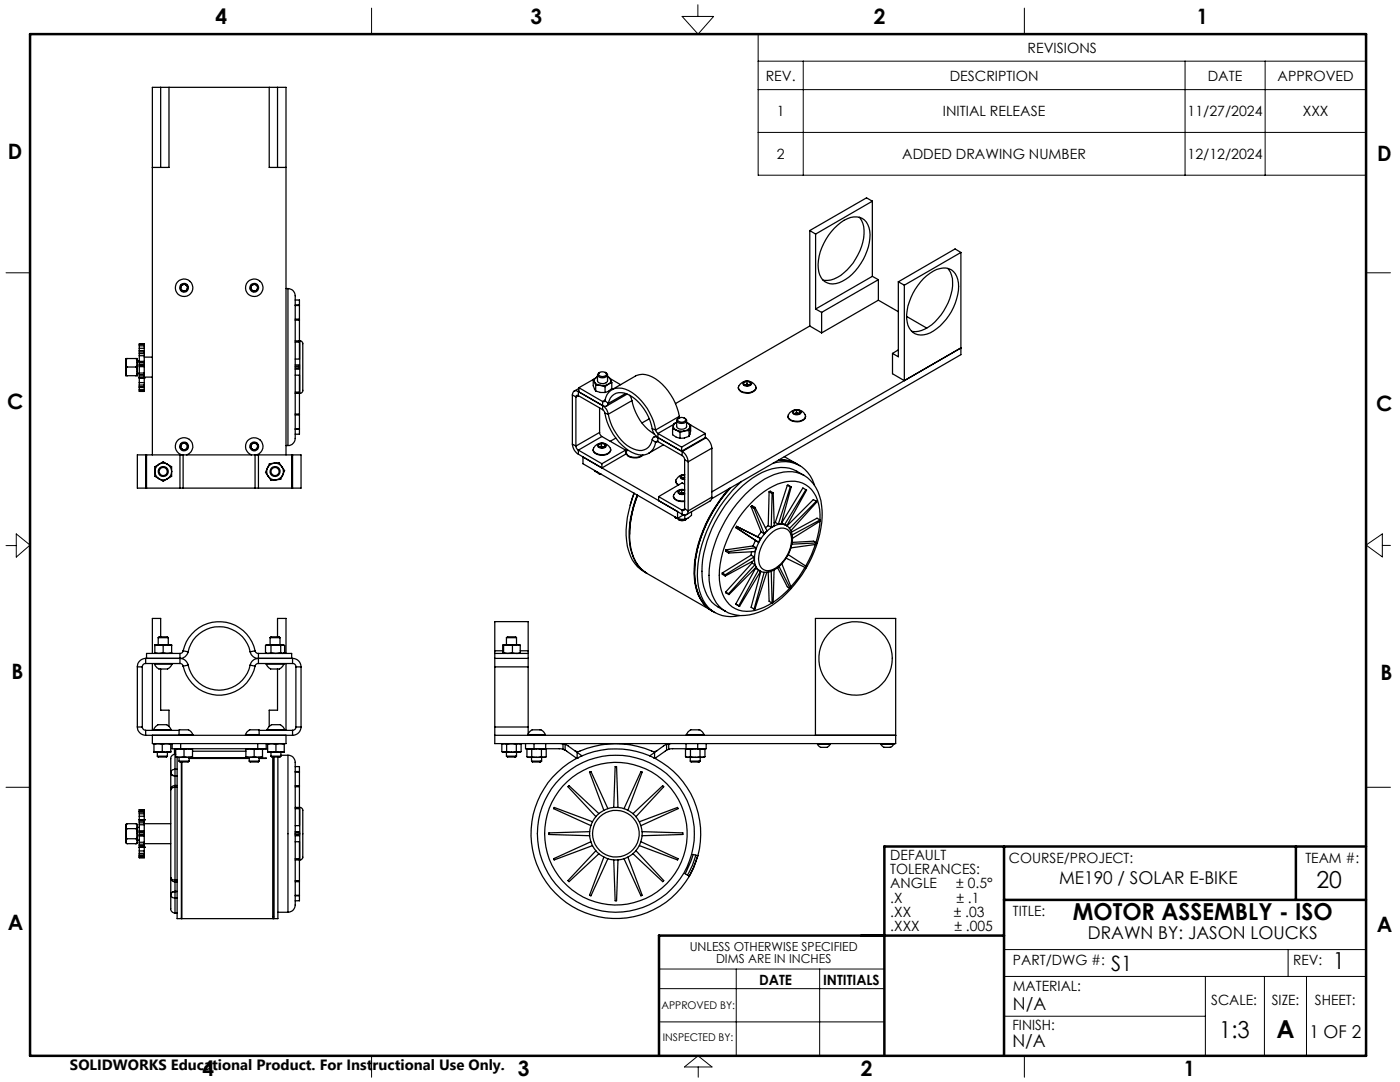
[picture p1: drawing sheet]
<svg xmlns="http://www.w3.org/2000/svg" width="279mm" height="216mm" viewBox="0 0 279 216" stroke-linecap="round" stroke-linejoin="round" font-family="sans-serif">
<g fill="none" stroke="#000" stroke-width=".25">
<path d="M32.1 17.4v16M33.7 17.4v16h-3.3M53.7 17.4v16h3.4M55.4 17.4v16M36.2 56.9l.7-.2 .6 .5-.2 .7-.7 .3-.6-.6zM50.2 56.9l.7-.2 .6 .5-.2 .7-.7 .3-.6-.6zM57.1 57.6h.4M57.5 57.6a1.69 1.69 0 0 1 1.4 2.2v26.2a2.91 2.91 0 0 1-.6 2.7l-.8 .2M57.5 57.6v31.3M58.9 59.9h.9v11.7h-.9M161.6 46v19.1M161.6 46l1.2 .7"/>
<path d="M162.8 46.7v15M166.5 45.5a5.6 5.6 0 0 1 5.1-2.1 3.7 3.7 0 0 1 2 4.2 11.5 11.5 0 0 1-5.5 8.5 3 3 0 0 1-3.2 .2 3 3 0 0 1-1.6-2.8 11 11 0 0 1 3.2-8zM171.5 43.4a5.2 5.2 0 0 1 .7 4.9 10.9 10.9 0 0 1-5.8 7.4 3.8 3.8 0 0 1-2.1 .2M174.1 40.1l-11.3 6.6M174.1 40.1v15M174.1 55.1l-11.3 6.6M174.1 40.1l-1.2-.6-11.3 6.5M174.1 55.1l1.2 .7M175.3 59.9l-11.3 6.5M175.3 55.8l-11.3 6.5M175.3 55.8v4.1M175.3 59.9l4 2.3"/>
<path d="M179.3 56.2l1.2 .7M179.3 56.2v15l-1.2-.7M180.5 56.9v19.1M184.3 55.6l.7-.6a4.5 4.5 0 0 1 4.9-1.2 4.6 4.6 0 0 1 1.2 5 10.8 10.8 0 0 1-6.1 7.9 2.84 2.84 0 0 1-4-2.5 10.9 10.9 0 0 1 3.3-8.6zM189.2 53.6a5.3 5.3 0 0 1 .6 5.1 10.8 10.8 0 0 1-5.9 7.2 3.1 3.1 0 0 1-2 .2M191.8 50.4l-11.3 6.5M191.8 50.4l-1.2-.7-11.3 6.5M191.8 50.4v20.4l-49.8 28.7M25.1 71.5v3.5M25.1 71.5h.3M25.1 75h.3M25.4 71.5l-.2 .2-.1 .4 .1 1 .2 .1"/>
<path d="M25.4 73.2l-.2 .1-.1 .5 .1 1.1 .2 .1M25.4 73.2h1.7M25.4 71.5h1.7M25.4 75h1.7M27.1 71.5l.1 .1a1.06 1.06 0 0 1 .2 1.1l-.1 .4-.2 .1M27.1 75h.3M27.1 73.2l.1 .1a1.03 1.03 0 0 1 .2 1.1l-.1 .4-.2 .2M27.1 71.5h.3M27.4 71.5v3.5M27.4 72h.4M27.4 74.5h.4M27.8 72.4v.3"/>
<path d="M27.8 72.9v.3M27.8 75v.4M27.8 73.2v1.2M27.8 72.1v.1M27.8 74.4v.4M27.8 71v1.1M27.8 75.4h.1M27.8 70v.2M27.8 70.6v.4M27.8 75.4v.9M27.8 76.3v.5M27.8 77.2v.1"/>
<path d="M27.8 69.5v.5M27.8 69v.5M27.8 68.7v-.1h1v.1M27.8 77.3v.5M27.8 78v.1h1v-.1M27.8 68.7v.3M27.8 70.2v.4M27.8 72.2v.2M27.8 72.7v.2M27.8 74.8v.2M27.8 76.8v.4M27.8 77.8v.2"/>
<path d="M27.8 72.1h1M27.8 75.4h1M27.8 70h1M27.8 77.3h1M27.8 72.4h1M27.8 72.7h1M27.8 72.9h1M27.8 72.2h1M27.8 73.2h1M27.8 74.8h1M27.8 75h1M27.8 74.4h1"/>
<path d="M27.8 71h1M27.8 70.2h1M27.8 70.6h1M27.8 76.3h1M27.8 76.8h1M27.8 77.2h1M27.8 69.5h1M27.8 69h1M27.8 68.7h1M27.8 77.8h1M27.8 78h1M28.8 72.4v.3"/>
<path d="M28.8 72.9v.3M28.8 75v.4M28.8 73.2v1.2M28.8 72.1v.1M28.8 74.4v.4M28.8 71v1.1M28.8 75.4h.1M28.8 70v.2M28.8 70.6v.4M28.8 75.4v.9M28.8 76.3v.5M28.8 77.2v.1"/>
<path d="M28.8 69.5v.5M28.8 69v.5M28.8 77.3v.5M28.8 68.7v.3M28.8 70.2v.4M28.8 72.2v.2M28.8 72.7v.2M28.8 74.8v.2M28.8 76.8v.4M28.8 77.8v.2M28.8 71.3h1.6M28.8 75.2h1.6"/>
<path d="M58.9 72.8h.9v.9h-.9M58.9 74.9h.9v11.7h-.9M58.9 78.5h.9M58.9 68h.9M58.9 73.1h.9M58.9 73.4h.9M58.9 68.3h.9M58.9 78.2h.9M58.9 63.7h.9M58.9 63.9h.9M58.9 60.9h.9M58.9 61h.9"/>
<path d="M59.8 68a.69 .69 0 0 1 .6 1v8.4a.78 .78 0 0 1-.6 1.1M59.8 68v10.5M114.2 78.8l.7 .4M114.2 78.8v9.8M114.9 79.2v9.8M115.4 78.1a.72 .72 0 0 0-.8-.1 .72 .72 0 0 0-.4 .8M115.4 79a.3 .3 0 0 0-.3-.1 .3 .3 0 0 0-.2 .3M115.4 78.1l4.9 2.8M115.4 79l4.9 2.7M115.4 78.1v.9M115.4 79l-.5 .2M115.5 77.5l-.9 .5"/>
<path d="M115.5 77.4l4.8 2.7M115.5 77.4v.8l4.8 2.7M115.5 78.1h-.1M118.4 75.8a3.3 3.3 0 0 0 .5 2.2M118.4 75.8l.2 .4M118.6 76.2a1.41 1.41 0 0 0 1.2 .7M118.6 76.2l.3 .7M118.7 75.6l-3.2 1.8M118.9 78l.9 .3h1M118.9 76.9h.9M118.9 76.9v1.1M119.1 75.3a.71 .71 0 0 0-.5 .9"/>
<path d="M119.1 75.3l-.7 .5M119.2 74.8v1.2a1.14 1.14 0 0 0 2 0v-1.2M119.2 75.2l-.1 .1M119.6 74.3l.6-.1a.61 .61 0 0 1 .8 .6l-.1 .2a.97 .97 0 0 1-1.4-.3zM119.7 74.3l-.1 .1a.4 .4 0 0 0-.2 .7 1.14 1.14 0 0 0 1.8-.4l-.4-.4M119.8 76.9l1 .3M120.7 79.9a2.86 2.86 0 0 1 4.1-2.3 11.1 11.1 0 0 1 6 8.2M120.7 79.9l-.2 .3-.2-.1M120.7 79.9l.7 .6M120.7 79.8l-.4 .3M120.8 77.2v1.1M121.2 75.2l.4 .1 .2 .4z"/>
<path d="M121.4 76.7l-.7 .2h-.9M121.4 76.7l-.6 .5M121.7 75.5l2.2 1.3M121.8 75.7a.77 .77 0 0 1-.4 1M121.8 75.7l.3 .7M122.1 76.4l-.7 .3M122.1 76.4v1.1l-.7 .6-.6 .2M122.1 77.8l4.7-2.8a4.2 4.2 0 0 1 4.7 1.1 12.2 12.2 0 0 1 4.1 7M124.8 78.5l-3.4 2M125.2 78.6l-4.1 2.4M125.7 78.9l.4 1M126.1 79.9a10 10 0 0 0 4.5 6.7"/>
<path d="M126.1 79.9l-4.7 2.8M147.4 77.3a1.47 1.47 0 0 0 1.8 1.2l.9-.2a1.05 1.05 0 0 0 .8-1M147.7 76.6a1.83 1.83 0 0 1 3.1 .7 1.56 1.56 0 0 1-2 1 1.16 1.16 0 0 1-1.4-1.3zM148.3 76.3a1.17 1.17 0 0 1 1.7 .2 .98 .98 0 0 1-.9 .6 .98 .98 0 0 1-.9-.6zM148.4 76.3l.7-.2 .7 .2v.5l-.6 .2-.7-.2zM148.8 76.8h-.1M148.8 76.8h.8M148.8 76.8h-.2M149.1 76.1v.6M149.1 76.7l-.3 .1M149.1 76.7l.5 .1M161.6 65.1l2.4 1.3"/>
<path d="M161.6 65.1l-26.8 15.4M162.8 61.7l1.2 .6M164 62.3v4.1M178.1 70.5v4.1l2.4 1.4M179.3 69.8l-1.2 .7M180.5 76l11.3-6.6-49.7 28.7M180.9 63.1l4.1 2.4M29.1 90.8h-1.7v6.6h1.7M29.1 90.8v6.6M29.1 97.4h6.8M29.1 90.8h6.8M29.2 90.8v6.6"/>
<path d="M30.4 90.8v-73.4h26.7v73.4M30.9 94.1a1.74 1.74 0 0 0 .8 1.4M30.9 94.1v.9l.8 .5M31.7 92.6a1.73 1.73 0 0 1 1.7 0M31.7 92.6l.9-.5 .8 .5M31.7 95.5a1.73 1.73 0 0 0 1.7 0M31.7 92.6a1.74 1.74 0 0 0-.8 1.5M31.7 92.6l-.8 .5v1M31.7 95.5l.9 .5 .8-.5M33.4 92.6a1.74 1.74 0 0 1 .9 1.5M33.4 92.6l.9 .5v1M34.3 94.1a1.74 1.74 0 0 1-.9 1.4"/>
<path d="M34.3 94.1v.9l-.9 .5M35.9 97.4h.6M35.9 90.8h.6M35.9 90.8v6.6M36.1 88.6l.7-.3 .6 .5v.7l-.7 .4-.7-.5zM36.2 90.8a1.76 1.76 0 0 1-.9-2.7 1.76 1.76 0 0 1 2.9 0 1.76 1.76 0 0 1-.9 2.7M36.5 97.4h14.4M36.5 90.8h14.4M36.5 90.8v6.6M50.2 88.6l.7-.3 .6 .5-.2 .8-.7 .3-.6-.6zM50.2 90.8a1.75 1.75 0 0 1-.9-2.7 1.75 1.75 0 0 1 2.9 0 1.75 1.75 0 0 1-.9 2.7M50.9 97.4h.7"/>
<path d="M50.9 90.8h.7M50.9 90.8v6.6M51.6 90.8v6.6M51.6 97.4h6.8M51.6 90.8h6.8M53.4 93.4a1.63 1.63 0 0 0 .2 1.6M53.4 93.4l-.4 .9 .6 .7M53.6 95a1.54 1.54 0 0 0 1.4 .7M53.6 95l.5 .8 .9-.1M54.8 92.4a1.84 1.84 0 0 0-1.4 1M54.8 92.4a1.54 1.54 0 0 1 1.4 .7M54.8 92.4l.9-.1 .5 .8"/>
<path d="M54.8 92.4l-1 .1-.4 .9M56.2 93.1a1.63 1.63 0 0 1 .2 1.7M56.2 93.1l.6 .8-.4 .9M56.4 94.8a1.84 1.84 0 0 1-1.4 .9M56.4 94.8l-.4 .8-1 .1M57.1 88.9h.4M58.2 90.8v6.6M58.4 90.8h1.7v6.6h-1.7M58.4 90.8v6.6M58.9 82.6h.9M58.9 82.8h.9M58.9 85.5h.9"/>
<path d="M58.9 85.7h.9M114.2 88.6a2.48 2.48 0 0 0 1.2 2M114.2 88.6l.7 .4M114.9 89l.1 .4 .4 .4M115.4 89.8v.8M115.4 90.6l4.7 2.8M115.4 89.8l4.7 2.7M116.3 91.2l18.9 10.9v1.3l-18.9-10.9zM118.4 89.7v.1a1.95 1.95 0 0 0 2.8 .8l.5-.4 .2-.5M118.6 93.9l.2 .2M118.7 89a1.78 1.78 0 0 1 1.9-.5 1.78 1.78 0 0 1 1.2 1.4 2.13 2.13 0 0 1-3.4 0l.1-.5zM118.8 94.1l.5 .1"/>
<path d="M118.8 93.9v.2M119.2 94.2l.3 .3 .4 .1M119.3 88.7l.5-.2a.8 .8 0 0 1 1.2 .5 1.04 1.04 0 0 1-1.8-.1zM119.4 94.4l.6 .3M119.7 89.2h.1M119.7 86.3v.3l.4 .5M119.7 86.3l-4.8 2.7M119.7 81.4v4.9M120 88.5l.7 .2M120 88.5l-.6 .3 .1 .4 .7 .2 .6-.3-.1-.4M120 88.5v.5M120 89l-.3 .2"/>
<path d="M120 89l.4 .1M120.1 92.5v.9M120.1 87.1l-4.7 2.7M120.1 87.1l4.7 2.7M120.3 80.9a2.39 2.39 0 0 1 1.1 1.8M120.3 81.7l.4 .7M120.3 80.1v1.6M120.4 89.1l-.7 .1M120.4 89.1l.2 .1M120.7 82.4a11.1 11.1 0 0 0 6.1 8.2 2.83 2.83 0 0 0 4-2.3M120.7 88.7v.4M120.7 82.4l.7 .3"/>
<path d="M121.4 82.7a9.9 9.9 0 0 0 5 6.9 2.52 2.52 0 0 0 3.8-1.9M121.4 80.5a2.53 2.53 0 0 1 3.8-1.9 9.8 9.8 0 0 1 5 6.9M121.4 80.5a.68 .68 0 0 1-1.1 .4M122.9 87.4l-1.1 .7M124.8 89.8v.8l-4.7 2.8M124.8 89.8l-4.7 2.7M125 90.3v.1a1.82 1.82 0 0 0 2.4 .9l.9-.5M125.2 89.7a.82 .82 0 0 0-.2 .9 .82 .82 0 0 0 .7 .5l1.3 .2 1.2-.5M126.5 98.4l-.7 2.4M126.6 98.4a18.4 18.4 0 0 0-1.1 11.6 6.8 6.8 0 0 0 3.5 4.4M127.2 98.8a18.3 18.3 0 0 0-1.1 11.5 6.6 6.6 0 0 0 3 4.1M129.6 83.6l-1.5 .8"/>
<path d="M130.2 85.5a2.55 2.55 0 0 0 1.1 1.8M130.2 87.7l.6 .6M130.2 85.5l.6 .3M130.8 85.8l.5 .7M130.9 87l-.4 .2M131.2 88.1l-.4 .2M131.3 87.3a.66 .66 0 0 0-.7-.1 .66 .66 0 0 0-.4 .5M131.3 88.1h-.3l-.2 .2M131.3 87.3l4.8 2.8M131.3 86.5v1.6M131.3 88.1l4.8 2.8M131.3 86.5l4.7 2.7"/>
<path d="M131.3 87.3l4.7 2.7M131.4 99.1l4.7 2.7M131.4 99.1v.8l4.7 2.7M132.4 88.8l-3 1.7M134.2 85.6v1.1l.8 .5 .7 .3M134.2 85.6l.8 .2M134.4 84.9a.9 .9 0 0 0 .6 .9M134.4 84.9l-.2 .7M134.4 99a1.55 1.55 0 0 0 2 1.1l.2-.1M134.5 84.7l-3.2 1.8M134.5 84.5l.5-.2-.6 .6zM134.9 96l.1 .4 .4 .4"/>
<path d="M135 85.8l.5 .2h1.1M135 85.8l.7 .5M135 83.9v1.2a1.16 1.16 0 0 0 2 .1v-1.3M135.3 83.6l.1-.1a.97 .97 0 0 1 1.4 .2 .93 .93 0 0 1-1.6 .1zM135.5 83.4l-.2 .1a.44 .44 0 0 0-.3 .4 .44 .44 0 0 0 .4 .4l.6 .2a.81 .81 0 0 0 1-.7l-.4-.4M135.6 83.1v.3M135.6 83.1l-4.8 2.7M135.7 86.3v1.2M136 98.3l-.4 .2 .8-.1M136 97.8l.6 .1M136 97.8l-.6 .2 .1 .5 .8 .1 .3-.1M136 89.2v.8"/>
<path d="M136 97.8v.5M136 98.3l.4 .1M136.1 95.5l.1-.1zM136.1 90.1a2.61 2.61 0 0 1 1.2 2M136.1 90.9l.5 .5v.3M136.1 90.1v.8M136.4 98.4l.2 .1M136.6 86l-.9 .3M136.6 94.8h.1M136.6 94.8l-.7 .2 .1 .4 .6 .2M136.6 95.3l-.4 .1M136.6 95.3h.1"/>
<path d="M136.6 95.7h-.2a.52 .52 0 0 1-.5-.2 .52 .52 0 0 1 0-.6l.7-.2a1.77 1.77 0 0 0-1.7 1.3l.2 .6 .4 .1M136.6 98.6l-.6 .1a.57 .57 0 0 1-.6-.7 1.17 1.17 0 0 1 1.2-.3 1.75 1.75 0 0 0-2.2 1.4 1.91 1.91 0 0 0 2.2 .8M136.6 95.4h-.4M136.6 91.7v9.8M136.6 91.7l.7 .4M136.6 96.6l-.5-.3-4.7 2.8M137 84.3h.1M137.1 84.3a.83 .83 0 0 1 .6 .9M137.1 84.3l.7 .5M137.3 92.1v9.9M137.5 87.1l-.9 .3-.9 .1M137.5 85.9l-.9 .1"/>
<path d="M137.5 85.9v1.2M137.7 85.2a1.41 1.41 0 0 1-1.1 .8M137.7 85.2l-.2 .7M137.8 84.8l-.1 .4M137.8 84.8a4 4 0 0 1-.3 2.2v.1M137.8 84.8l3 1.7M140.8 87.3l.1 .1M140.8 87.3l-4.8 2.7M140.8 86.5l-4.8 2.7M140.8 86.5v.8M140.9 87.4a2.61 2.61 0 0 1 1.2 2M140.9 87.4l-4.8 2.7"/>
<path d="M142.1 99.2l-.1 .5-.3 .3-4.7 2.7M142.1 89.4l-4.8 2.7M142.1 89.4v9.8M142.1 99.2l-4.8 2.8M145.5 97.5a26.4 26.4 0 0 0-7 17.2 8.2 8.2 0 0 0 3.5 7.1l-12.8-7.4a7.7 7.7 0 0 1-3.5-6 20.7 20.7 0 0 1 1.5-9.6 20.7 20.7 0 0 0-1.5 7.8M148 96.1a26.7 26.7 0 0 0-8.8 18.7 8.9 8.9 0 0 0 2.8 6.9 6.4 6.4 0 0 0 5.6 1.1M153.5 98.1l.2-.1 .6 .4M153.5 98.1l-.2 6.8M153.5 98.1l.6 .4M154.1 98.5l-.2 6.7M154.3 92.4a6.3 6.3 0 0 1 8.3 4.4M154.3 98.4l.2 6.5-.6 .3"/>
<path d="M154.3 98.4l-.2 .1M155.4 91.8a6.7 6.7 0 0 1 4.2 1.1M156.5 91.1l2.5 1.4a6.1 6.1 0 0 0-3.5-.7M157.1 96.8l.8 .4M157.1 96.8l-2.4 7.4M157.1 96.8l.6 .4M157.3 83v.1a1.27 1.27 0 0 0 1.4 1 1.52 1.52 0 0 0 2.1-1.1M157.6 82.3a1.77 1.77 0 0 1 1.9-.5 1.77 1.77 0 0 1 1.2 1.5 2.27 2.27 0 0 1-3.4 .1 .92 .92 0 0 1 .3-1.1zM157.7 97.2h.2M157.7 97.2l-2.4 7.4M157.9 97.2l-2 7.4h-.6M158.3 82a1.14 1.14 0 0 1 1.6 .2 .95 .95 0 0 1-.9 .6 .95 .95 0 0 1-.8-.6z"/>
<path d="M158.5 82.5h.1zM159 81.8l.7 .2M159 81.8l-.7 .3 .1 .4 .7 .2 .6-.2v-.5M159 81.8v.6M159 82.4l-.4 .1M159 82.4l.3 .1M159.3 82.5h-.7M159.3 82.5h.2zM159.7 82v.5M160.4 94.8a8.2 8.2 0 0 1 3.7 7.2 23.3 23.3 0 0 1-11.7 19.8 8.2 8.2 0 0 1-7.7 .2M160.4 94.8a7.4 7.4 0 0 0-8.3-.5 24.2 24.2 0 0 0-11.9 17.4 10.6 10.6 0 0 0 1.9 8.5l1.2 .9 1.4 .9M160.4 94.8a7.4 7.4 0 0 0-6.8 .3 23.4 23.4 0 0 0-10.6 12.5 16.1 16.1 0 0 0-.8 11.2 6 6 0 0 0 2.5 3.2"/>
<path d="M160.8 97.7l-.6-.3-4.2 7M160.8 97.7l.2 .1-4 7.1M160.8 97.7l-4.2 7M134.7 103.1l.1 .2M134.8 103.3l.9 .3h1M134.8 103.2v.1M135.2 103.5a1.32 1.32 0 0 0 1.9 0M135.4 103.7l.6 .2 .9-.2M136.1 101.8v.8M136.4 102.7l-1.2 .7M136.6 101.5a.3 .3 0 0 1-.1 .3 .3 .3 0 0 1-.4 0M136.6 101.5l.7 .5"/>
<path d="M136.6 101.5l-.5 .3M136.7 102.8v.8M137.3 102a.73 .73 0 0 1-.3 .7 .73 .73 0 0 1-.9-.1M138 102.1v.7l-.7 .6-.6 .2M144.1 114.3v.3l.6 .3M144.1 114.3l.6 .4M144.7 114.7v.2M144.8 118.1l.1 .2 .6 .3M144.8 118.1l.6 .4M144.9 109.7l-.1 .3 .6 .3M144.9 109.7l.6 .4M145.4 118.5l.1 .1"/>
<path d="M145.5 110.1l-.1 .2M146.8 105.3l4 2.5M146.8 105.3l.6 .3M147 105l4.2 2.1M147 105l-.2 .3M147 105l.6 .3M147.4 105.6l4 2.6M147.6 105.3l-.2 .3M147.6 105.3l4.2 2.2M149.9 101.1l.2-.2 .6 .3M149.9 101.1l2 5.1M149.9 110.8l-5.8 3.5"/>
<path d="M149.9 101.1l.6 .3M149.9 110.8l.6 .3M150 110.1l-.1 .7M150 112.1l.1 .3M150.1 112.4l-5.3 5.7M150.1 112.4l.6 .3M150.3 108.9l-5.4 .8M150.3 108.9l.6 .4M150.5 111.1v.7l-5.8 3.1M150.5 101.4l2 5.1M150.5 111.1l-5.8 3.6M150.7 101.2l2.4 4.7-.6 .6"/>
<path d="M150.7 112.7l.2 .5-5.4 5.4M150.7 101.2l-.2 .2M150.7 112.7l-5.3 5.8M150.7 113.4h.1M150.8 107.8l-.5 1.1M150.8 113.4l-4 7.1M150.8 107.8l.6 .4M150.8 113.4l.6 .3M150.9 109.3l-.2 .8-5.3 .2M150.9 109.3l-5.4 .8M151.2 107.1l.6 .4M151.4 113.7l.2 .2"/>
<path d="M151.4 113.7l-4 7.2 .2 .1M151.6 113.9h.1M151.8 107.5l-.4 .7M151.9 106.2l-.7 .9M151.9 106.2l.6 .3M152.5 114.2l-2 7.3M153 114.2l-2.3 7.3h-.2M153.3 107a3.2 3.2 0 0 1 3.9-1.3 3.4 3.4 0 0 1 .5 3.7 6.1 6.1 0 0 1-4.4 4.5 1.97 1.97 0 0 1-1.9-2.4 7.3 7.3 0 0 1 1.9-4.5zM153.3 104.9l-.5 .4M153.3 104.9l.6 .3M153.3 114.2l.2 5.8 .6 .3M153.9 114l.2 6.3"/>
<path d="M154.5 113.7l-.2 6.5M154.7 104.2l-.2 .1M154.7 104.2l.6 .4M155.2 113.3l1.9 3.8 .6 .3M155.5 113l2.2 4.4M156 104.3v.1M156 104.4l.6 .3M156 112.5l1.9 4.7-.2 .2M156.6 104.7l.3 .1M156.9 104.8a3.3 3.3 0 0 1 1.2 3.6 7.7 7.7 0 0 1-4.5 5.7 2.73 2.73 0 0 1-2-.2M156.9 104.8a2.77 2.77 0 0 0-2.9 .5 7.7 7.7 0 0 0-3.3 7.4l.5 .9 .4 .3M157.3 110.7l3.7 2.4-.2 .2-3.9-1.9"/>
<path d="M157.6 117.4l-1.5 1.4-1.8 1.4M158.1 108.2l4.3-.2 .6 .3M160.6 113.2l-1.2 1.9-1.6 2M162.7 108.6l-.7 2.1-1.2 2.3M162.9 100l-.6-.3-5.2 5.3M162.9 100l-5.3 5.4M162.9 100l.1 .2-5.2 5.7M163 108.3l-.1 .3-5.1 .7M163 108.3l-5 .3M163.7 103.8a8.3 8.3 0 0 0-2.3-6.6 6 6 0 0 0-6.2-.6 20.6 20.6 0 0 0-10.2 11.3 14.6 14.6 0 0 0-.8 10.7 5.3 5.3 0 0 0 7.4 2.9l2.5-1.2M163.7 104l-.3 2-.6 2.3M163.7 103.8l-.6-.4-5.2 2.8"/>
<path d="M163.7 103.8l-5.6 3M163.7 103.8v.2M163.7 104l-5.5 3.4M27.4 133.1h1M27.4 133.1v12M28.4 133.1v12M29.1 131.4a1.69 1.69 0 0 0-1.7 1.7M29.1 132.4a.66 .66 0 0 0-.7 .7M29.1 131.4v1M29.1 132.4h6.8M29.1 131.4h6.8M30.4 132.4v13.3"/>
<path d="M30.8 132.5l.3 .5a1.33 1.33 0 0 0 1.4 .5 1.48 1.48 0 0 0 1.8-1M30.8 132.5h3.5M30.8 132.4v.1M30.9 130.2l.8 .2 .9-.2M30.9 130.2v.2M30.9 128.8v1.4M31.6 127.2h2M31.6 127.2l.2-.1h1.6l.2 .1M31.6 127.2v1.5M31.8 128.7l-.9 .1M31.8 128.7h1.6M31.8 128.7h-.4a.29 .29 0 0 0-.3-.1 .29 .29 0 0 0-.2 .2"/>
<path d="M31.8 128.7l.8 .1M32.1 133.5v8.2h1.6v3.3M32.1 127.1v-3.7h-1.7v7M32.6 130.2l.7 .2 1-.2M32.6 128.8v1.4M33.4 128.7l-.8 .1M33.4 128.7h.4a.29 .29 0 0 1 .3-.1 .29 .29 0 0 1 .2 .2M33.4 128.7l.9 .1M33.6 127.2v1.5M34.3 130.2v.2M34.3 128.8v1.4M34.3 132.4v.1"/>
<path d="M35.9 131.4a1.66 1.66 0 0 1 1.6 1.3M35.9 132.4a.61 .61 0 0 1 .6 .5M35.9 130.4v2M35.9 130.4h-6.7v1M36.5 132.9a7.3 7.3 0 0 0 7.2 5.8 7.3 7.3 0 0 0 7.2-5.8M36.5 129.9a.61 .61 0 0 1-.6 .5M36.5 129.9a7.3 7.3 0 0 1 7.2-5.8 7.3 7.3 0 0 1 7.2 5.8M36.5 129.9l1 .2M37.5 132.7a6.3 6.3 0 0 0 6.2 5 6.3 6.3 0 0 0 6.2-5M37.5 130.1a1.59 1.59 0 0 1-1.6 1.3M37.5 130.1a6.3 6.3 0 0 1 6.2-5 6.3 6.3 0 0 1 6.2 5M37.5 132.7l-1 .2"/>
<path d="M49.9 130.1a1.66 1.66 0 0 0 1.7 1.3M49.9 132.7l1 .2M50.9 129.9a.68 .68 0 0 0 .7 .5M50.9 129.9l-1 .2M51.6 132.4a.68 .68 0 0 0-.7 .5M51.6 131.4a1.74 1.74 0 0 0-1.7 1.3M51.6 132.4h6.8M51.6 131.4h6.8M51.6 130.4v2M51.6 130.4h6.6v1M53 130.2l.4 .2 .7-.2M53 130.2l.2 .2"/>
<path d="M53 128.8v1.4M53.1 132.5l.2 .3a1.49 1.49 0 0 0 1.8 .7 1.35 1.35 0 0 0 1.6-1M53.1 132.5h3.6M53.1 132.4v.1M53.6 128.7l.5 .1M53.6 128.7h1.4M53.6 128.7l-.6 .1M53.9 127.2h2M53.9 127.2l.2-.1h1.6l.2 .1M53.9 127.2v1.5M54.1 130.2l.9 .2 1-.2M54.1 128.8v1.4"/>
<path d="M55 128.7l-.9 .1M55 128.7h1.4M55 128.7l1 .1M55.4 127.1v-3.7h1.7v7M55.4 133.5v8.2h-1.7v3.3M55.9 127.2v1.5M56 130.2l.4 .2 .3-.1-.1 .1M56 128.8v1.4M56.4 128.7l-.4 .1M56.4 128.7l.3 .1M56.4 128.7l.4 .1v1.4M56.7 132.4v.1"/>
<path d="M57.1 132.4v13.3M58.4 131.4a1.69 1.69 0 0 1 1.7 1.7M58.4 132.4a.61 .61 0 0 1 .7 .7M58.4 131.4v1M59.1 133.1h1M59.1 133.1v12M60.1 133.1v12M98.7 131.4v1.7M98.7 129.9v.5M98.7 129.9v-5.9h6.7v5.9M98.7 133.1h6.7M98.7 131.4h6.7"/>
<path d="M98.7 130.4h6.7M98.7 130.4v1M98.7 133.1v12M98.7 129.9h1.6M100.4 128.7h1M100.4 128.7l-.1 .1 .1 1.6 .1-.2M100.4 128.7l.1 .1M100.5 130.2l.8 .2 1-.2M100.5 128.8v1.4M101.1 127.2h2M101.1 127.2l.2-.1h1.6l.2 .1M101.1 127.2v1.5"/>
<path d="M101.4 128.7l-.9 .1M101.4 128.7h1.6M101.4 128.7l.9 .1M102.3 130.2l.7 .2 .8-.2M102.3 128.8v1.4M103 128.7l-.7 .1M103 128.7l.8 .1M103 128.7h.8v.1M103.1 127.2v1.5M103.8 130.2v.2M103.8 128.8v1.4M103.8 129.9h1.6"/>
<path d="M105.4 131.4v1.7M105.4 129.9v.5M105.4 130.4v1M105.4 133.1v12M140.9 121a9.7 9.7 0 0 1-2.3-7.7 26.9 26.9 0 0 1 7.2-16 26.8 26.8 0 0 0-7.2 17.2 8.3 8.3 0 0 0 3.5 7.4l.6 .3M146.8 120.5l.2 .1M146.8 120.5l.8 .5M147.6 121l4.2-7-1.9 7.2 .6 .3M154.3 120.2l-.2 .1M27.4 145.1a1.69 1.69 0 0 0 1.7 1.6M27.4 145.1h1M28.4 145.1a.73 .73 0 0 0 .7 .6"/>
<path d="M29.1 146.7h29.3M29.1 145.7v1M29.1 145.7h6.6M30.4 146.7v1.7h26.7v-1.7M30.7 145.6l.2-.4a1.28 1.28 0 0 1 1.4-.6 1.54 1.54 0 0 1 1.8 1M30.7 145.6h3.4M30.7 145.6v.1M30.7 150l.9 .1M30.7 148.5l.8-.1 .9 .1M30.7 148.4v.1M30.7 150a.29 .29 0 0 0 .2 .2 .29 .29 0 0 0 .3-.1h.4M30.7 148.5v1.5"/>
<path d="M31.4 150.9h2M31.4 150.9l.2 .2h1.6l.2-.2M31.4 150.1v.8M31.6 150.1h1.6M32.4 148.5l.8-.1 .9 .1M32.4 150l.8 .1M32.4 150l-.8 .1M32.4 148.5v1.5M33.4 150.1v.8M34.1 148.4v.1M34.1 150a.29 .29 0 0 1-.2 .2 .29 .29 0 0 1-.3-.1h-.4M34.1 157.6v17.5"/>
<path d="M34.1 154.2a.76 .76 0 0 0 .8 .6M34.1 154.2v3.4M34.1 150l-.9 .1M34.1 148.5v1.5M34.1 154.2h.1M34.1 145.6v.1M34.4 148.4v1h1.7M34.8 149.5l.3-.1v.1M34.8 149.5v1M34.9 156.7a.84 .84 0 0 0-.8 .9M34.9 150.5a.98 .98 0 0 0-.8 1.4v2.3M34.9 157.1a.84 .84 0 0 0-.8 .5"/>
<path d="M34.9 157.1v18.5M34.9 153.5a.79 .79 0 0 0-.8 .7M34.9 153.5v1.3M34.9 156.7v.4M34.9 154.8v1.9M34.9 150.5v3M34.9 156.7h.4M34.9 150.5h.2M34.9 157.1h.4M34.9 154.8h.4M34.9 153.5h.4M34.9 154.8h.1"/>
<path d="M35.1 151l.8 .1M35.1 149.5l.7-.1 .9 .1M35.1 151v.1h.8M35.1 149.5v1.5M35.1 149.5h-.3M35.3 151.1v32.2h.9v-31.3M35.7 145.7l.6-.1a1.76 1.76 0 0 1 1.8 .4l.4 .6M35.7 146.6h2.8M35.7 151.9h2M35.7 151.9l.2 .1h1.6l.2-.1M35.7 145.7v1M35.7 151.1v.8"/>
<path d="M35.9 151.1h1.7M36.1 148.4v1M36.1 149.4h15.3M36.3 152v31.3M36.7 149.5l.8-.1 .9 .1M36.7 151l.9 .1M36.7 151l-.8 .1M36.7 149.5v1.5M37.7 151.1v.8M37.7 151.3h12M37.7 151.2h12M38.4 149.4v.1"/>
<path d="M38.4 151a.29 .29 0 0 1-.2 .2 .29 .29 0 0 1-.3-.1h-.3M38.4 151l-.8 .1M38.4 149.5v1.5M38.4 149.9h10.7M38.5 146.6v.1M49 146.6h2.7M49 146.6v.1M49.1 151l.8 .1M49.1 149.5l.7-.1 .9 .1M49.1 151a.41 .41 0 0 0 .6 .1h.2M49.1 149.4v.1M49.1 149.5v1.5"/>
<path d="M49.7 151.9h2M49.7 151.9l.2 .1h1.6l.2-.1M49.7 151.1v.8M49.9 151.1h1.7M50.7 151l.9 .1M50.7 149.5l.8-.1 .9 .1M50.7 151l-.8 .1M50.7 149.5v1.5M51.4 148.4v1M51.7 151.3h1.4h-1.4M51.7 151.1v.8M51.8 145.7l-.9-.1a1.44 1.44 0 0 0-1.6 .4l-.3 .6"/>
<path d="M52.4 149.4v.1M52.4 151a.41 .41 0 0 1-.6 .1h-.2M52.4 149.4h1M52.4 151l-.8 .1M52.4 149.5v1.5M53.1 148.4v1h-1.7M53.3 145.6l.3-.4a1.3 1.3 0 0 1 1.4-.6 1.49 1.49 0 0 1 1.8 1M53.3 145.6h3.5M53.3 145.6v.1M53.4 150l.8 .1M53.4 148.5l.8-.1 .9 .1M53.4 150a.41 .41 0 0 0 .6 .1h.2"/>
<path d="M53.4 148.4v.1M53.4 148.5v1.5M54.1 150.9l.2 .2h1.6l.2-.2M54.1 150.9h2M54.1 150.1v.8M54.2 150.1h1.7M54.5 151.1v32.2M54.6 151.1v32.2zM55.1 148.5l.7-.1 .9 .1M55.1 150l.8 .1M55.1 150l-.9 .1M55.1 148.5v1.5"/>
<path d="M55.5 151.1v32.2h-.9M56.1 150.1v.8M56.1 150.7h1.4M56.7 148.4v.1M56.7 150a.41 .41 0 0 1-.6 .1h-.2M56.7 150l-.8 .1M56.7 148.5v1.5M56.8 145.6v.1M57.5 150.7a1.59 1.59 0 0 1 1.4 2.1v26.2a3.8 3.8 0 0 1-.4 2.6l-1 .4M57.5 150.7v31.3M58.4 145.7h-6.7v1M58.4 145.7v1"/>
<path d="M58.9 156.8h.9M58.9 153h.9v11.7h-.9M58.9 157h.9M58.9 154.1h.9M58.9 154h.9M59.1 145.1a.66 .66 0 0 1-.7 .6M59.1 145.1h1M60.1 145.1a1.69 1.69 0 0 1-1.7 1.6M98.7 145.1v1.6M98.7 146.7v1.7h80.1v-25h-16.1v23.3M98.7 146.7h80.1M98.7 145.1h6.7"/>
<path d="M100.2 150l.4 .1M100.2 148.5l.4-.1 .5 .1M100.2 148.5v1.5M100.4 148.4l-.2 .1M100.6 150.1h1.5M101.1 150.9l.2 .2h1.6l.2-.2M101.1 150.9h2M101.1 150.1v.8M101.1 150l1 .1M101.1 148.5l1-.1 .9 .1M101.1 148.5v1.5M101.1 150l-.5 .1"/>
<path d="M102.1 150.1h1.4M103 150l-.9 .1M103 150l.5 .1M103 148.5l.5-.1 .5 .1M103 148.5v1.5M103.1 150.1v.8M103.8 148.4l.2 .1M104 150l-.5 .1M104 148.5v1.5M104.9 148.4v1h1.7M105.2 151l.4 .1M105.2 149.5l.4-.1 .5 .1"/>
<path d="M105.2 149.5v1.5M105.4 146.4l.1-.1a1.33 1.33 0 0 1 1.7-.7 1.41 1.41 0 0 1 1.6 1M105.4 146.6h3.4M105.4 145.1v1.6M105.4 149.4l-.2 .1M105.6 151.1h1.5M106.1 151.9h2M106.1 151.9l.2 .1h1.6l.2-.1M106.1 151.1v.8M106.1 151l1 .1M106.1 149.5l1-.1 1 .1M106.1 151l-.5 .1"/>
<path d="M106.1 149.5v1.5M106.6 149.4l5.8 .1M106.6 148.4v1M107.1 151.1h1.4M108.1 151l-1 .1M108.1 149.5l.4-.1 .5 .1M108.1 151l.4 .1M108.1 149.5v1.5M108.1 151.1v.8M108.8 149.4l.2 .1M108.8 146.6v.1M108.9 148.4v1"/>
<path d="M109 151l-.5 .1M109 149.5v1.5M111.9 148.4h.5M112.4 148.4l.4 .1M112.4 149.5l.4 .2M112.4 148.4v1.1M112.8 149.7l2.4 1.6M112.8 148.5l2.4 1.6M112.8 148.5v1.2M114.7 149.8a.96 .96 0 0 0 1 .1 18.7 18.7 0 0 1 14.8 .1l.7-.2M115.2 151.3h.1M115.2 151.3l.1-.1z"/>
<path d="M115.2 150.1l.9 .7M115.2 150.1v1.2M115.2 151.3h-.1M116.1 150.8h.1M129.7 150.8h.1M130.5 151.2l.1 .1zM130.6 151.3h.1M130.6 150.1l-.9 .7M130.6 150.1v1.2M133 149.7l-2.4 1.6M133 148.5l-2.4 1.6M133 148.5v1.2"/>
<path d="M133.5 148.4l-.5 .1M133.5 149.5l-.5 .2M133.5 148.4v1.1M133.9 148.4h-.4M136.8 151l.5 .1M136.8 149.5l.5-.1 .5 .1M136.8 149.5v1.5M136.9 148.4v1M137 146.6l.2-.4a1.33 1.33 0 0 1 1.7-.6 1.41 1.41 0 0 1 1.6 1M137 146.6h3.5M137 146.6v.1M137.1 149.4l-.3 .1"/>
<path d="M137.3 151.1h1.4M137.8 151.9l.1 .1h1.7l.1-.1M137.8 151.9h1.9M137.8 151.1v.8M137.8 149.5l.9-.1 1 .1M137.8 151l.9 .1M137.8 151l-.5 .1M137.8 149.5v1.5M138.7 151.1h1.5M139.2 149.4l-5.7 .1M139.2 148.4v1M139.7 151l-1 .1"/>
<path d="M139.7 151l.5 .1M139.7 149.5l.5-.1 .5 .1M139.7 149.5v1.5M139.7 151.1v.8M140.4 149.4l.3 .1M140.5 146.6v.1M140.7 151l-.5 .1M140.7 149.5v1.5M140.9 148.4v1h-1.7M163.2 148.5v.1a1.78 1.78 0 0 0 2.2 .3l.3-.4M163.2 148.5h2.5M163.2 148.4v.1"/>
<path d="M165.7 148.4v.1M175.8 148.5l.1 .2a1.77 1.77 0 0 0 2.1 .2l.4-.4M175.8 148.5h2.6M175.8 148.4v.1M178.4 148.4v.1M25.1 164.9v3M25.2 164.4l-.1 .2v3.5l.1 .2M25.3 168.3h.1M25.4 165.3a.7 .7 0 0 1-.2-.9h2l.2 .1v.6l-.3 .2M25.4 165.3a1.93 1.93 0 0 0-.1 2l.1 .1M25.4 167.4h-.2l-.1 .3 .1 .6h2a.63 .63 0 0 0 .1-.9h-.2M25.4 167.4h1.7"/>
<path d="M25.4 165.3h1.7M25.4 164.4h-.1M27.1 165.3l.2 .2 .1 .9-.1 .8-.2 .2M27.2 164.4h.1M27.2 168.3h-.1M27.3 164.4l.1 .1v3.6l-.1 .2M27.4 164.8v3M27.4 165.1h.4M27.4 167.6h.4M27.8 166.1v.4M27.8 165.8v.1M27.8 166.7v.1"/>
<path d="M27.8 164.6v1.2M27.8 166.8v1.3M27.8 168.7v.4M27.8 163.6v.3M27.8 168.1v.4M27.8 164.2v.4M27.8 169.1h.1M27.8 163.6h.1M27.8 162.9v.7M27.8 169.1v.7M27.8 169.8v.5M27.8 162.4v.5"/>
<path d="M27.8 170.6v.2M27.8 161.9v.2M27.8 170.8v.1M27.8 171.1h1M27.8 161.6h1M27.8 169.1h1M27.8 163.6h1M27.8 170.8h1M27.8 161.9h1M27.8 166.1h1M27.8 166.5h1M27.8 165.9h1"/>
<path d="M27.8 161.6v.3M27.8 162.1v.3M27.8 163.9v.3M27.8 165.9v.2M27.8 166.5v.2M27.8 168.5v.2M27.8 170.3v.3M27.8 170.9v.2M27.8 166.7h1M27.8 165.8h1M27.8 166.8h1M27.8 164.6h1"/>
<path d="M27.8 168.1h1M27.8 168.5h1M27.8 168.7h1M27.8 163.9h1M27.8 164.2h1M27.8 162.9h1M27.8 169.8h1M27.8 170.3h1M27.8 162.4h1M27.8 170.6h1M27.8 162.1h1M27.8 170.9h1"/>
<path d="M28.8 166.1v.4M28.8 165.8v.1M28.8 166.7v.1M28.8 164.6v1.2M28.8 166.8v1.3M28.8 168.7v.4M28.8 163.6v.3M28.8 168.1v.4M28.8 164.2v.4M28.8 169.1h.1M28.8 163.6h.1M28.8 162.9v.7"/>
<path d="M28.8 169.1v.7M28.8 169.8v.5M28.8 162.4v.5M28.8 170.6v.2M28.8 161.9v.2M28.8 170.8v.1M28.8 164.4h5.3M28.8 168.3h5.3M28.8 161.6v.3M28.8 162.1v.3M28.8 163.9v.3M28.8 165.9v.2"/>
<path d="M28.8 166.5v.2M28.8 168.5v.2M28.8 170.3v.3M28.8 170.9v.2M34.1 175.1a.84 .84 0 0 0 .8 .9M34.1 178.5v1.9a1.86 1.86 0 0 0 .3 1.6l.5 .2M34.1 175.1a.74 .74 0 0 0 .8 .5M34.1 175.1v3.4M34.1 178.5a.79 .79 0 0 0 .8 .7M34.1 178.5h.1M34.9 177.9a.76 .76 0 0 0-.8 .6M34.9 177.9v1.3"/>
<path d="M34.9 175.6v.4M34.9 176v1.9M34.9 179.2v3M34.9 176h.4M34.9 175.6h.4M34.9 177.9h.4M34.9 179.2h.4M34.9 177.9h.1M58.9 171.6h.9M58.9 161.1h.9M58.9 166.5h.9M58.9 165.9h.9v.9h-.9"/>
<path d="M58.9 166.2h.9M58.9 168h.9v11.7h-.9M58.9 161.4h.9M58.9 171.3h.9M58.9 175.7h.9M58.9 175.9h.9M58.9 178.6h.9M58.9 178.8h.9M59.8 161.1a.72 .72 0 0 1 .6 1v8.5a.72 .72 0 0 1-.6 1M59.8 161.1v10.5M117.7 165.9l-8.2 .3v.3l8.2 .3M117.9 168l-7.4 3.3 .1 .3 7.7-2.9"/>
<path d="M118.3 164l-7.7-2.9-.1 .3 7.4 3.3M118.9 169.8l-5.6 5.9 .3 .2 5.9-5.5M119.5 162.3l-5.9-5.5-.3 .2 5.6 5.9M120.5 171l-2.8 7.6 .2 .2 3.4-7.5M121.3 161.4l-3.4-7.4-.2 .1 2.8 7.6M122.5 161.1l.3-8.1h.2l.3 8.1M122.5 171.6l.3 8.1h.2l.3-8.1M124.5 161.4l3.4-7.4 .3 .1-2.9 7.6M125.3 171l2.9 7.6-.3 .2-3.4-7.5M126.3 162.3l6-5.5 .2 .2-5.6 5.9M126.9 169.8l5.6 5.9-.2 .2-6-5.5M127.6 164l7.6-2.9 .1 .3-7.4 3.3"/>
<path d="M127.9 168l7.4 3.3-.1 .3-7.6-2.9M128.2 165.9l8.1 .3v.3l-8.1 .3M138.9 170.6a14 14 0 0 1-1.7 4M139.2 170.7l-.8 2.5-.9 1.6M139.3 170.7l-1-.2-.5 1.5-1.1 2.3 .9 .5M139.3 170.7a16.9 16.9 0 0 0-19.3-21 16.9 16.9 0 0 0-10.9 26.4 16.9 16.9 0 0 0 28.5-1.3M139.3 170.7l-.9 2.5-.8 1.6M34.9 182.2h.4M36.2 183.2l.1 .1M36.3 183.3h18.2M54.5 182.9h.1M55.5 182h2"/>
<circle cx="36.7" cy="57.4" r="1.74"/>
<circle cx="36.7" cy="57.4" r=".67"/>
<circle cx="36.7" cy="57.4" r=".88"/>
<circle cx="50.7" cy="57.4" r="1.74"/>
<circle cx="50.7" cy="57.4" r=".67"/>
<circle cx="50.7" cy="57.4" r=".88"/>
<circle cx="32.6" cy="94.1" r=".81"/>
<circle cx="32.6" cy="94.1" r="1"/>
<circle cx="36.7" cy="89.1" r=".87"/>
<circle cx="36.8" cy="89.1" r=".67"/>
<circle cx="50.7" cy="89.1" r=".88"/>
<circle cx="50.7" cy="89.1" r=".66"/>
<circle cx="54.9" cy="94.1" r="1"/>
<circle cx="54.9" cy="94.1" r=".81"/>
<circle cx="170.7" cy="131.4" r="7.3"/>
<circle cx="122.9" cy="166.4" r="5.3"/>
<circle cx="122.9" cy="166.4" r="15.7"/>
<circle cx="122.9" cy="166.4" r="4.7"/>
<circle cx="122.9" cy="166.4" r="14.2"/>
</g>
<g fill="none" stroke="#000" stroke-width=".2">
<path d="M74.2 1.6v5.2M136.1 3.3h6.3l-3.1 3.5zM139.3 1v2.3M151.3 6.8h121.3v28.2h-121.3zM151.3 12.2h121.3M151.3 17.9h121.3M160.3 12.2v22.8M204.4 1.6v5.2M236.5 12.2v22.8M252.5 12.2v22.8M151.3 26.4h121.3M1.2 54.4h4.8"/>
<path d="M272.6 54.4h4.9M1.2 108.9h2M3.2 106.5l2.8 2.3-2.8 2.4zM272.6 108.8l3.3-2.3v4.6zM275.9 108.8h1.6M1.2 157.1h4.8M272.6 157.1h4.9M131.5 193.4h45M131.5 197.3h45M146.9 193.4v17.3M163.6 193.4v17.3M200.4 194.8h72.2"/>
<path d="M200.4 189.5h72.2M240.6 194.8v15.9M252.3 194.8v15.9M257.1 189.5v5.3M260.7 194.8v15.9M74.2 210.7v4.2M131.5 203.9h45M136.6 212.9l2.7-2.2 2.8 2.2zM139.3 212.9v2M200.4 202.8h40.2M204.4 210.7v4.2"/>
</g>
<path d="M6 6.8h266.6v203.9h-266.6zM200.4 179.6h72.2M200.4 168.9v41.8M258.6 168.9v10.7M272.6 168.9h-96.1v41.8M200.4 186.7h-68.9v24" fill="none" stroke="#000" stroke-width=".5"/>
<text font-size="4.9" x="254.7" y="207.1">A</text>
<g font-size="4.7">
<text x="262.7" y="177.2">20</text>
<text x="214.1" y="183.7">MOTOR ASSEMBLY - ISO</text>
<text x="266" y="193.4">1</text>
<text x="243.3" y="207.1">1:3</text>
</g>
<g font-size="4.2">
<text x="43" y="4.7">4</text>
<text x="105.9" y="4.7">3</text>
<text x="174.4" y="4.7">2</text>
<text x="238.8" y="4.7">1</text>
<text x="1.6" y="31.7">D</text>
<text x="274.8" y="32">D</text>
<text x="1.4" y="81.6">C</text>
<text x="274.6" y="82">C</text>
<text x="2.3" y="135.4">B</text>
<text x="275.5" y="135.8">B</text>
<text x="1.5" y="185.6">A</text>
<text x="274.8" y="186">A</text>
<text x="221.7" y="193.7">S1</text>
<text x="40.4" y="214.8">4</text>
<text x="103.3" y="214.8">3</text>
<text x="171.8" y="214.8">2</text>
<text x="236.3" y="214.8">1</text>
</g>
<g font-size="3.5">
<text x="211.4" y="176.4">ME190 / SOLAR E-BIKE</text>
<text x="217.1" y="187.4">DRAWN BY: JASON LOUCKS</text>
<text x="202.2" y="201.6">N/A</text>
<text x="202" y="209">N/A</text>
<text x="261.3" y="207.1">1 OF 2</text>
</g>
<text font-size="3" x="14" y="213.5">SOLIDWORKS Educational Product. For Instructional Use Only.</text>
<g font-size="2.8">
<text x="205.1" y="10.5">REVISIONS</text>
<text x="152.8" y="16.1">REV.</text>
<text x="189.5" y="16.1">DESCRIPTION</text>
<text x="241" y="16.1">DATE</text>
<text x="255" y="16.1">APPROVED</text>
<text x="155" y="23.2">1</text>
<text x="188.2" y="23.2">INITIAL RELEASE</text>
<text x="237" y="23.2">11/27/2024</text>
<text x="260" y="23.2">XXX</text>
<text x="155" y="31.7">2</text>
<text x="180.1" y="31.7">ADDED DRAWING NUMBER</text>
<text x="237" y="31.7">12/12/2024</text>
<text x="177.7" y="171.6">DEFAULT</text>
<text x="201.4" y="172.1">COURSE/PROJECT:</text>
<text x="260.5" y="172.1">TEAM #:</text>
<text x="177.7" y="174.4">TOLERANCES:</text>
<text x="177.7" y="177.3">ANGLE</text>
<text x="190.8" y="177.3">± 0.5°</text>
<text x="177.7" y="180.1">.X</text>
<text x="177.7" y="182.9">.XX</text>
<text x="177.7" y="185.7">.XXX</text>
<text x="190.3" y="182.9">± .03</text>
<text x="190.5" y="185.7">± .005</text>
<text x="190.9" y="180.1">± .1</text>
<text x="202.2" y="182.7">TITLE:</text>
<text x="151.5" y="196.5">DATE</text>
<text x="164.3" y="196.5">INTITIALS</text>
<text x="202.2" y="197.8">MATERIAL:</text>
<text x="202.2" y="192.6">PART/DWG #:</text>
<text x="258.1" y="192.6">REV:</text>
<text x="241.7" y="200.6">SCALE:</text>
<text x="253.8" y="200.6">SIZE:</text>
<text x="262.4" y="200.6">SHEET:</text>
<text x="202" y="205.5">FINISH:</text>
</g>
<g font-size="2.5">
<text x="137.6" y="189.8">UNLESS OTHERWISE SPECIFIED</text>
<text x="142.9" y="192.3">DIMS ARE IN INCHES</text>
</g>
<g font-size="2.1">
<text x="132" y="201.4">APPROVED BY:</text>
<text x="132.3" y="207.6">INSPECTED BY:</text>
</g>
</svg>
